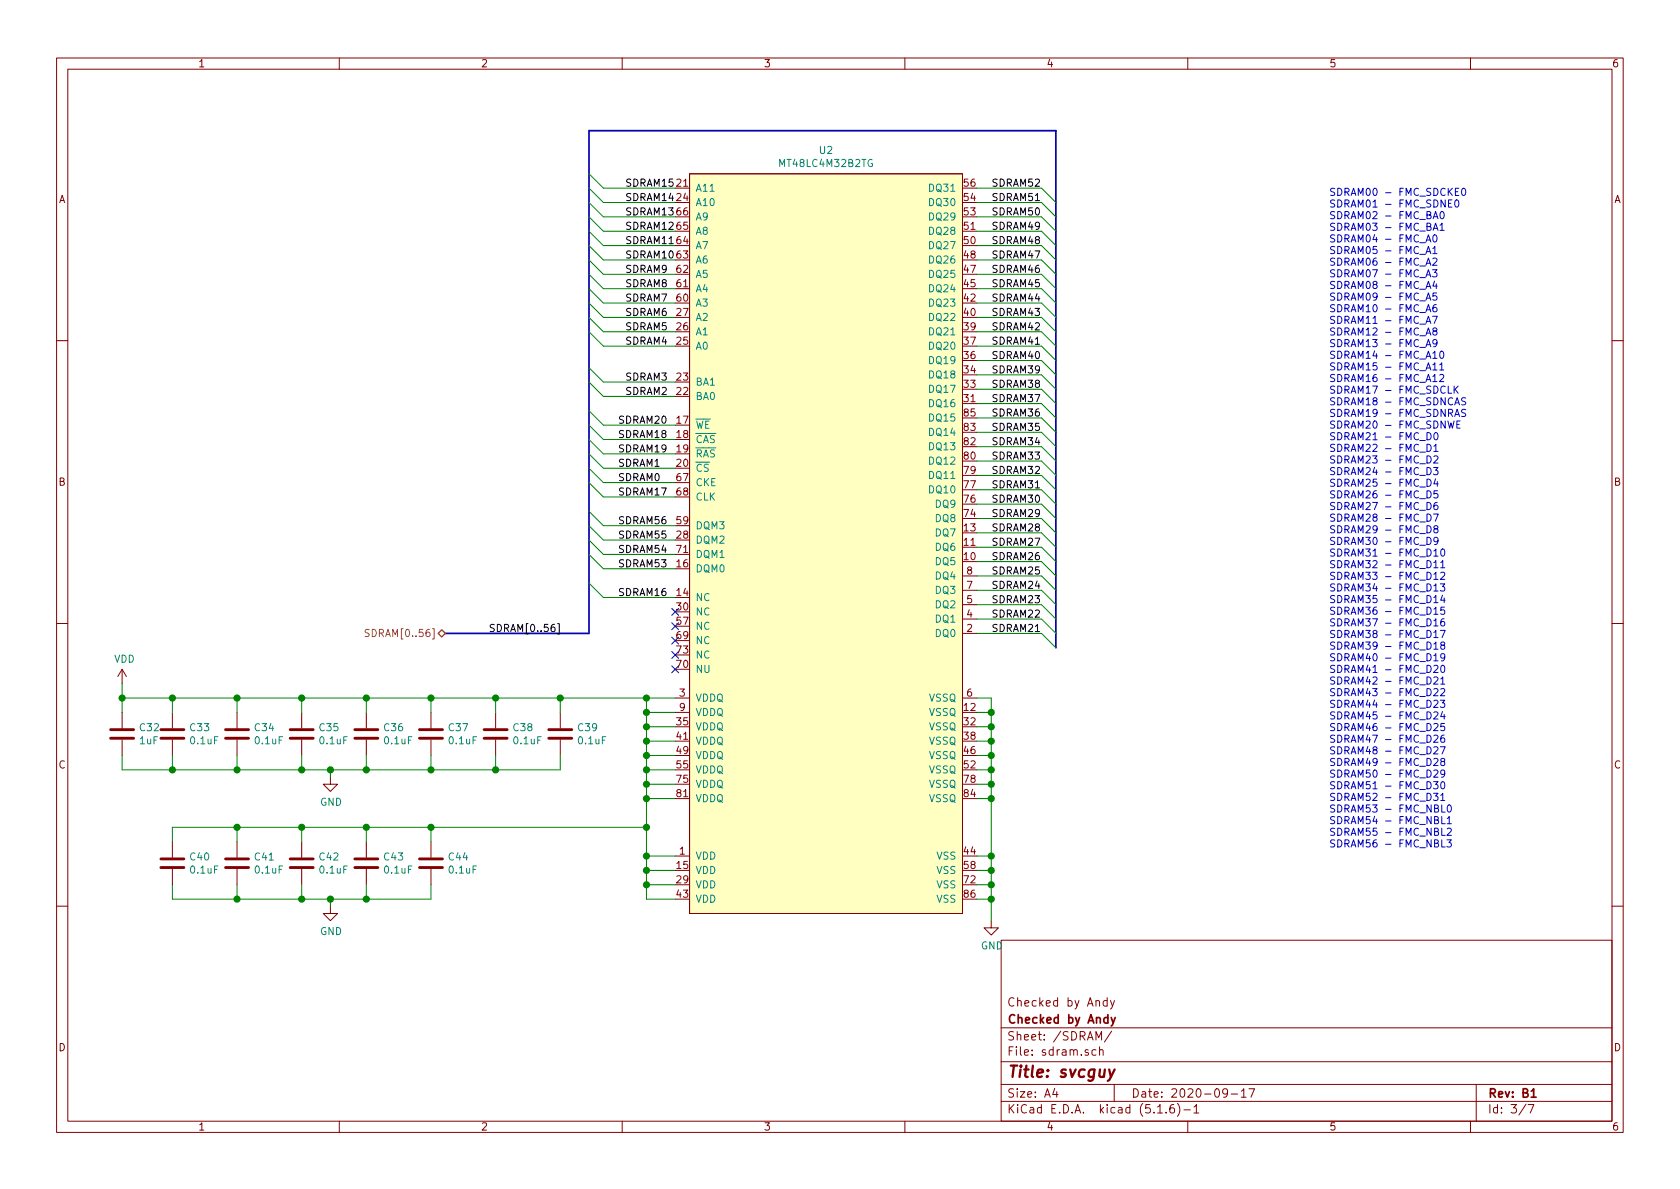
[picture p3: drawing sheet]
<svg xmlns="http://www.w3.org/2000/svg" width="297mm" height="210mm" viewBox="0 0 297 210" stroke-linecap="round" stroke-linejoin="round" font-family="sans-serif">
<g fill="none" stroke="#840000" stroke-width=".18">
<path d="M10 10.3h277v189.9h-277zM12 12.2h273v186.1h-273zM60 10.3v1.9M110 10.3v1.9M160 10.3v1.9M210 10.3v1.9M260 10.3v1.9M121.9 30.7h48.3v130.8h-48.3zM10 60.2h2M285 60.2h2M10 110.3h2M21.6 118.4l-.8 1.2"/>
<path d="M21.6 118.4v2.5M21.6 118.4l.8 1.2M170.2 112h2.5M170.2 109.5h2.5M170.2 106.9h2.5M170.2 104.4h2.5M170.2 101.8h2.5M285 110.3h2M21.6 126v2.8M21.6 130.8v2.8M30.5 126v2.8M30.5 130.8v2.8"/>
<path d="M41.9 126v2.8M41.9 130.8v2.8M53.3 126v2.8M53.3 130.8v2.8M58.4 137.4v1.3h1.3l-1.3 1.2-1.3-1.2h1.3M64.8 126v2.8M64.8 130.8v2.8M76.2 126v2.8M76.2 130.8v2.8M87.6 126v2.8M87.6 130.8v2.8M99.1 126v2.8"/>
<path d="M99.1 130.8v2.8M119.4 123.4h2.5M119.4 126h2.5M170.2 123.4h2.5M30.5 148.8v2.8M30.5 153.7v2.8M41.9 148.8v2.8M41.9 153.7v2.8M53.3 148.8v2.8M53.3 153.7v2.8M64.8 148.8v2.8M64.8 153.7v2.8"/>
<path d="M76.2 148.8v2.8M76.2 153.7v2.8M119.4 151.4h2.5M10 160.2h2M58.4 160.3v1.2h1.3l-1.3 1.3-1.3-1.3h1.3M175.3 162.8v1.3h1.2l-1.2 1.2-1.3-1.2h1.3M177 166.3h108v32h-108zM195.8 177l-.5-.1-.3 .3 .1 .6 .2 .1 .5-.1M195.8 176.4v1.5M196.3 176.9l.4 1M197.1 176.9l-.6 1.4-.2 .1M285 160.2h2"/>
<path d="M60 198.3v1.9M110 198.3v1.9M160 198.3v1.9M177 194.8h108M177 191.8h108M177 187.8h108M177 181.8h108M186.5 192.5l-.4 1h1M186.8 193v1M193.8 185.7l-.5-.1-.2 .3v.6l.2 .1 .5-.1M193.8 183.9v-1.5l.5 1.1 .5-1.1v1.5M194.4 185.7l.2-.1 .4 .1v.9"/>
<path d="M194.4 185.1v1.5M196.5 182.3l-1.2 2M197 191.8v3M204.7 196.8h.8M206.2 196.7v.1M207.5 195.3a.59 .59 0 0 0-.7 .7v.5l.2 .2 .4 .1 .2-.1 .1-.5-.2-.2-.4-.1-.3 .3M208.2 195.1a1.71 1.71 0 0 1 0 2.3M209.3 196.3h1.2M210 198.3v1.9M211.1 195.8l.4-.5v1.5M211.1 196.8h.9M217 193.2l-.1 .2a.48 .48 0 0 1-.6-.1v-.6a.48 .48 0 0 1 .6-.1l.1 .1a1.19 1.19 0 0 1-.2 1.2l-.5 .1"/>
<path d="M217.7 193.5h1.1M219.5 193l.4-.5v1.5M219.5 194h.8M220.8 192.5h1l-.6 1.5M260 198.3v1.9M261 191.8v6.5M269.8 195.2l-1.2 2M270.2 195.3h1l-.6 1.5"/>
</g>
<path d="M196.5 179.9l.3 1M197.2 179.9l-.5 1.4-.2 .1M270.7 193l.5-.5v1.5M270.7 194h.9" fill="none" stroke="#840000" stroke-width=".3"/>
<path d="M196.1 189.1l.3 1.3M197.1 189.1l-.9 1.8-.3 .2" fill="none" stroke="#840000" stroke-width=".41"/>
<path d="M121.9 30.7h48.3v130.8h-48.3z" fill="#ffffc2" stroke="#ffffc2" stroke-width=".18"/>
<g fill="none" stroke="#840000" stroke-width=".51">
<path d="M19.6 130.6h4M19.6 129h4M28.4 130.6h4.1M28.4 129h4.1M39.9 130.6h4M39.9 129h4M51.3 130.6h4.1M51.3 129h4.1M62.7 130.6h4.1M62.7 129h4.1M74.2 130.6h4M74.2 129h4"/>
<path d="M85.6 130.6h4.1M85.6 129h4.1M97 130.6h4.1M97 129h4.1M28.4 153.4h4.1M28.4 151.9h4.1M39.9 153.4h4M39.9 151.9h4M51.3 153.4h4.1M51.3 151.9h4.1M62.7 153.4h4.1M62.7 151.9h4.1"/>
<path d="M74.2 153.4h4M74.2 151.9h4"/>
</g>
<path d="M78.7 112h25.4v-88.9h82.6v91.4" fill="none" stroke="#000084" stroke-width=".3"/>
<g fill="none" stroke="#008400" stroke-width=".18">
<path d="M104.1 38.3l2.6 2.6h12.7M104.1 35.8l2.6 2.5h12.7M104.1 33.3l2.6 2.5h12.7M104.1 30.7l2.6 2.6h12.7M172.7 38.3h11.4l2.6 2.6M172.7 35.8h11.4l2.6 2.5M172.7 33.3h11.4l2.6 2.5M104.1 43.4l2.6 2.6h12.7M104.1 48.5l2.6 2.5h12.7M104.1 51l2.6 2.6h12.7M104.1 40.9l2.6 2.5h12.7M104.1 53.6l2.6 2.5h12.7"/>
<path d="M104.1 56.1l2.6 2.6h12.7M104.1 58.7l2.6 2.5h12.7M104.1 46l2.6 2.5h12.7M172.7 46h11.4l2.6 2.5M172.7 51h11.4l2.6 2.6M172.7 53.6h11.4l2.6 2.5M172.7 43.4h11.4l2.6 2.6M172.7 56.1h11.4l2.6 2.6M172.7 40.9h11.4l2.6 2.5M172.7 58.7h11.4l2.6 2.5M172.7 48.5h11.4l2.6 2.5M104.1 65l2.6 2.6h12.7"/>
<path d="M104.1 67.6l2.6 2.5h12.7M104.1 72.6l2.6 2.6h12.7M104.1 75.2l2.6 2.5h12.7M104.1 77.7l2.6 2.6h12.7M172.7 71.4h11.4l2.6 2.5M172.7 61.2h11.4l2.6 2.5M172.7 63.7h11.4l2.6 2.6M172.7 66.3h11.4l2.6 2.5M172.7 68.8h11.4l2.6 2.6M172.7 73.9h11.4l2.6 2.5M172.7 76.4h11.4l2.6 2.6M172.7 79h11.4l2.6 2.5"/>
<path d="M104.1 93l2.6 2.5h12.7M104.1 80.3l2.6 2.5h12.7M104.1 82.8l2.6 2.5h12.7M104.1 85.3l2.6 2.6h12.7M104.1 90.4l2.6 2.6h12.7M104.1 95.5l2.6 2.5h12.7M104.1 98l2.6 2.6h12.7M172.7 81.5h11.4l2.6 2.6M172.7 84.1h11.4l2.6 2.5M172.7 86.6h11.4l2.6 2.5M172.7 89.1h11.4l2.6 2.6M172.7 91.7h11.4l2.6 2.5"/>
<path d="M172.7 94.2h11.4l2.6 2.6M172.7 96.8h11.4l2.6 2.5M172.7 99.3h11.4l2.6 2.5M104.1 103.1l2.6 2.6h12.7M172.7 104.4h11.4l2.6 2.5M172.7 101.8h11.4l2.6 2.6M172.7 109.5h11.4l2.6 2.5M172.7 106.9h11.4l2.6 2.6M172.7 112h11.4l2.6 2.5M21.6 120.9v5.1M21.6 133.6v2.5h77.5v-2.5M21.6 123.4h97.8"/>
<path d="M30.5 123.4v2.6M30.5 133.6v2.5M41.9 123.4v2.6M41.9 133.6v2.5M53.3 123.4v2.6M53.3 133.6v2.5M58.4 136.1v1.3M64.8 123.4v2.6M64.8 133.6v2.5M76.2 123.4v2.6M76.2 133.6v2.5M87.6 123.4v2.6"/>
<path d="M87.6 133.6v2.5M99.1 123.4v2.6M114.3 136.1h5.1M114.3 126h5.1M114.3 123.4v35.6h5.1M114.3 138.7h5.1M114.3 133.6h5.1M114.3 131.1h5.1M114.3 128.5h5.1M172.7 136.1h2.6M172.7 123.4h2.6v39.4M172.7 126h2.6"/>
<path d="M172.7 138.7h2.6M172.7 133.6h2.6M172.7 131.1h2.6M172.7 128.5h2.6M30.5 156.5v2.5h45.7v-2.5M41.9 146.3v2.5M41.9 156.5v2.5M53.3 146.3v2.5M53.3 156.5v2.5M58.4 159v1.3M64.8 146.3v2.5M64.8 156.5v2.5"/>
<path d="M76.2 146.3v2.5M114.3 146.3h-83.8v2.5M114.3 141.2h5.1M114.3 156.5h5.1M114.3 153.9h5.1M114.3 151.4h5.1M172.7 141.2h2.6M172.7 159h2.6M172.7 156.5h2.6M172.7 153.9h2.6M172.7 151.4h2.6"/>
</g>
<path d="M65.3 111.4l-.5-.1-.2 .1-.1 .3 .2 .2 .5 .1 .1 .3-.3 .3-.5-.1" fill="none" stroke="#848400" stroke-width=".18"/>
<path d="M77.5 112l.6-.6 .6 .6-.6 .6z" fill="none" stroke="#848400" stroke-width=".25"/>
<path d="M98.6 110.3h.3v1.8h-.3" fill="none" stroke="#000" stroke-width=".18"/>
<g fill="none" stroke="#0000c2" stroke-width=".18">
<path d="M253.4 38.7l.4-1.3 .5 1.3M253.5 38.3h.6M254.6 39.8l.4-.3v1.2M254.7 37.5l.2-.1a.67 .67 0 0 1 .5 .6 .67 .67 0 0 1-.5 .7l-.2-.3-.1-.2zM256.1 36h.4M256.7 35.4h-.6v1.2h.6M257.3 35.5l.2-.1a.67 .67 0 0 1 .5 .6 .67 .67 0 0 1-.5 .6l-.3-.5zM257.3 33.9h.5M257.9 33.3h-.6v1.3h.6M258.5 33.4l.2-.1a.67 .67 0 0 1 .5 .6 .67 .67 0 0 1-.5 .7l-.2-.3-.1-.2zM252.1 42.8l.5-1.3 .4 1.3M252.1 44.9l.5-1.3 .4 1.3"/>
<path d="M252.1 46.9l.5-1.3 .4 1.3M252.1 49l.5-1.3 .4 1.3M252.1 51l.5-1.2 .4 1.2M252.1 53.1l.5-1.3 .4 1.3M252.1 55.1l.5-1.2 .4 1.2M252.1 57.2l.5-1.3 .4 1.3M252.1 59.3l.5-1.3 .4 1.3M252.2 42.4h.7M252.2 44.5h.7M252.2 46.6h.7M252.2 48.6h.7M252.2 50.7h.7"/>
<path d="M252.2 52.7h.7M252.2 54.8h.7M252.2 56.8h.7M252.2 58.9h.7M253.3 47.7h.8l-.5 .5 .4 .1 .1 .4-.3 .3-.5-.2M253.3 55.9h.8l-.5 1.3M253.3 43.9l.4-.3v1.3M253.3 45.8l.5-.2 .3 .4-.8 .9h.8M253.3 44.9h.8M253.4 40.7l.4-1.2 .5 1.2M253.5 41.7l.1-.2a.67 .67 0 0 1 .5 .7 .67 .67 0 0 1-.5 .6l-.2-.2-.1-.3zM253.5 40.4h.6"/>
<path d="M253.6 58.5l-.2-.1v-.3l.2-.1 .3 .1 .2 .1-.1 .2-.5 .2-.2 .2v.2l.3 .3 .3-.1 .2-.2v-.2l-.3-.3M253.6 49.7l-.3 .9h.8M253.9 53.9h-.3a.87 .87 0 0 0 0 1.2h.3l.2-.5-.3-.2h-.2l-.3 .2M253.9 50.2v.8M254 51.8h-.6l-.1 .6 .5-.1 .3 .2v.4l-.3 .2-.5-.1M254.6 40.7h.7M252.1 61.3l.5-1.3 .4 1.3M252.2 61h.7M252.3 76.5a.64 .64 0 0 1 .7 .6 .64 .64 0 0 1-.7 .7zM252.3 78.6a.64 .64 0 0 1 .7 .6 .64 .64 0 0 1-.7 .6zM253.3 62.5l.4-.4v1.3M253.3 64.5l.4-.3v1.2"/>
<path d="M253.3 66.6l.4-.4v1.3M253.3 63.4h.8M253.3 65.4h.8M253.3 67.5h.8M253.5 78.9l.4-.3v1.2M253.5 79.8h.8M253.6 76.6l.2-.1a.67 .67 0 0 1 .5 .6 .67 .67 0 0 1-.5 .7l-.2-.3-.1-.2zM254.1 60.6l-.3 .2h-.2l-.3-.2 .1-.4 .2-.2 .4 .2a.84 .84 0 0 1-.3 1.1h-.2M254.6 64.5l.3-.3v1.2M254.6 66.3l.4-.1 .3 .4-.1 .2-.7 .7h.8M254.6 65.4h.7M254.7 62.2l.1-.1a.67 .67 0 0 1 .5 .6 .67 .67 0 0 1-.5 .7l-.1-.2-.1-.3z"/>
<path d="M256 74.4l.3 1.3 .2-.9 .3 .9 .3-1.3M256.1 68.3v1.2h.6M257.1 68.3v1.2M257.2 71.6l.4-1.3 .5 1.3M257.2 73.7l.4-1.3 .5 1.3M257.3 68.8l.5 .7M257.3 71.2h.6M257.3 73.3h.6M257.6 75.1h.4M257.8 68.3l-.7 .7M258.2 74.4h-.6v1.3h.6M259.2 70.4l-.6-.1-.1 .2v.3l.5 .3 .2 .3-.3 .2-.5-.1"/>
<path d="M259.2 72.5l-.6-.1-.1 .1v.4l.5 .2 .2 .3-.3 .3-.5-.1M252.3 80.6a.64 .64 0 0 1 .7 .6 .64 .64 0 0 1-.7 .7zM252.3 82.7a.64 .64 0 0 1 .7 .6 .64 .64 0 0 1-.7 .6zM252.3 84.7a.64 .64 0 0 1 .7 .7 .64 .64 0 0 1-.7 .6zM252.3 86.8a.64 .64 0 0 1 .7 .6 .64 .64 0 0 1-.7 .7zM252.3 88.8a.64 .64 0 0 1 .7 .7 .64 .64 0 0 1-.7 .6zM252.3 90.9a.64 .64 0 0 1 .7 .6 .64 .64 0 0 1-.7 .7zM252.3 93a.64 .64 0 0 1 .7 .6 .64 .64 0 0 1-.7 .6zM252.3 95a.64 .64 0 0 1 .7 .7 .64 .64 0 0 1-.7 .6zM253.5 82.7h.8l-.5 .5 .4 .1 .1 .4-.3 .2-.5-.1M253.5 90.9h.8l-.5 1.3M253.5 80.7l.5-.1 .3 .4-.8 .9h.8"/>
<path d="M253.5 97.4l.4-.3v1.2M253.5 99.5l.4-.4v1.3M253.5 98.3h.8M253.8 93.5l-.2-.1v-.3l.4-.1 .3 .2-.1 .2-.6 .2-.1 .1 .1 .4 .2 .1h.3l.2-.2v-.3l-.3-.2M253.8 84.7l-.3 .9h.8M254.1 88.8l-.4 .2-.2 .4 .1 .6 .2 .1h.3l.2-.2-.2-.5-.3-.1-.3 .3M254.1 85.2v.8M254.2 86.8h-.6l-.1 .6 .5-.1 .3 .2v.3l-.3 .3-.5-.2M254.3 95.6l-.3 .2h-.4l-.1-.2 .1-.5 .4-.1 .2 .1a.84 .84 0 0 1-.3 1.2h-.3M254.7 99.5l.4-.4v1.3M254.8 97.2l.2-.1a.69 .69 0 0 1 .5 .6 .69 .69 0 0 1-.5 .6l-.2-.1-.1-.3zM253.5 101.5l.4-.3v1.3"/>
<path d="M253.5 103.6l.4-.4v1.3M253.5 105.7l.4-.4v1.3M253.5 107.7l.4-.3v1.2M253.5 109.8l.4-.4v1.3M253.5 111.8l.4-.3v1.2M253.5 113.9l.4-.4v1.3M253.5 115.9l.4-.3v1.3M253.5 117.8l.5-.2 .3 .4-.8 .9h.8M253.5 119.8l.5-.1 .3 .4-.8 .9h.8M253.5 100.4h.8M253.5 102.5h.8M253.5 104.5h.8"/>
<path d="M253.5 106.6h.8M253.5 108.6h.8M253.5 110.7h.8M253.5 112.7h.8M253.5 114.8h.8M253.5 116.9h.8M254.7 103.2h.7l-.4 .5 .4 .2-.1 .6h-.5l-.1-.1M254.7 111.5h.8l-.5 1.2M254.7 101.3l.5-.1 .2 .3v.2l-.7 .8h.7M254.7 100.4h.7M254.8 117.8l.2-.2a.69 .69 0 0 1 .5 .7 .69 .69 0 0 1-.5 .6l-.2-.1-.1-.4zM255 114.1l-.2-.1v-.3l.2-.2 .3 .1 .1 .4-.6 .1-.1 .2v.3l.3 .2h.3l.1-.2v-.4l-.2-.1"/>
<path d="M255 105.3l-.3 .8h.8M255.3 109.4l-.3 .1a.87 .87 0 0 0 0 1.2l.4-.1v-.6l-.4-.1-.3 .3M255.3 105.7v.9M255.4 107.4h-.6l-.1 .6 .2-.2 .4 .1 .1 .6-.2 .1-.5-.1M255.4 116.1l-.2 .3-.4-.1-.1-.2 .1-.4 .2-.1h.2l.2 .2a.97 .97 0 0 1-.2 1l-.4 .1M253.5 138.2h.8l-.5 .5 .4 .1 .1 .5-.3 .2-.5-.1M253.5 121.9l.5-.1 .3 .3-.8 .9h.8M253.5 123.9l.5-.1 .3 .4-.8 .9h.8M253.5 126l.5-.1 .3 .3-.8 .9h.8M253.5 128.1l.5-.2 .3 .4-.8 .9h.8M253.5 130.1l.5-.1 .3 .3-.8 1h.8M253.5 132.2l.5-.2 .3 .4-.8 .9h.8"/>
<path d="M253.5 134.2l.5-.1 .3 .4-.8 .9h.8M253.5 136.3l.5-.1 .3 .3-.8 .9h.8M254.7 123.8h.7l-.4 .5 .4 .1-.1 .6-.5 .1-.1-.1M254.7 132h.8l-.5 1.3M254.7 120.1l.4-.4v1.3M254.7 121.9l.5-.1 .2 .3v.2l-.7 .7h.7M254.7 121h.7M254.8 138.3l.2-.1a.69 .69 0 0 1 .5 .7 .69 .69 0 0 1-.5 .6l-.2-.1-.1-.4zM255 134.7l-.2-.2v-.3l.2-.1 .3 .1 .1 .3-.6 .2-.1 .2v.2l.3 .3 .3-.1 .1-.2v-.3l-.2-.1M255 125.8l-.3 .9h.8M255.3 130l-.3 .1a.87 .87 0 0 0 0 1.2l.4-.2v-.5l-.4-.1-.3 .2M255.3 126.3v.8"/>
<path d="M255.4 127.9h-.6l-.1 .6 .2-.1 .4 .1 .1 .6-.2 .1-.5-.1M255.4 136.7l-.2 .3-.4-.1-.1-.2 .1-.4 .2-.1h.2l.2 .2a.97 .97 0 0 1-.2 1h-.4M253.5 140.3h.8l-.5 .5 .4 .1 .1 .4-.3 .2-.5-.1M254.7 140.6l.4-.3v1.2M254.7 141.5h.7M254.9 142.3v1.3h.6M254.9 144.4v1.3h.6M254.9 146.5v1.2h.6M254.9 148.5v1.3h.6M255.8 148.5h.8l-.4 .5 .3 .1 .1 .4-.2 .3-.6-.1M255.9 144.7l.3-.3v1.3M255.9 146.6l.5-.1 .2 .3-.8 .9h.8"/>
<path d="M255.9 145.7h.7M256 142.5l.2-.2a.67 .67 0 0 1 .4 .7 .67 .67 0 0 1-.4 .6l-.3-.2v-.3z"/>
</g>
<g fill="#008400" stroke="#008400" stroke-width=".25">
<circle cx="87.6" cy="136.1" r=".51"/>
<circle cx="99.1" cy="123.4" r=".51"/>
<circle cx="175.3" cy="126" r=".51"/>
<circle cx="114.3" cy="131.1" r=".51"/>
<circle cx="76.2" cy="136.1" r=".51"/>
<circle cx="30.5" cy="123.4" r=".51"/>
<circle cx="41.9" cy="123.4" r=".51"/>
<circle cx="53.3" cy="123.4" r=".51"/>
<circle cx="64.8" cy="123.4" r=".51"/>
<circle cx="76.2" cy="123.4" r=".51"/>
<circle cx="87.6" cy="123.4" r=".51"/>
<circle cx="58.4" cy="136.1" r=".51"/>
<circle cx="21.6" cy="123.4" r=".51"/>
<circle cx="114.3" cy="128.5" r=".51"/>
<circle cx="175.3" cy="156.5" r=".51"/>
<circle cx="114.3" cy="133.6" r=".51"/>
<circle cx="114.3" cy="136.1" r=".51"/>
<circle cx="114.3" cy="138.7" r=".51"/>
<circle cx="114.3" cy="141.2" r=".51"/>
<circle cx="114.3" cy="146.3" r=".51"/>
<circle cx="114.3" cy="151.4" r=".51"/>
<circle cx="114.3" cy="153.9" r=".51"/>
<circle cx="114.3" cy="156.5" r=".51"/>
<circle cx="114.3" cy="126" r=".51"/>
<circle cx="114.3" cy="123.4" r=".51"/>
<circle cx="53.3" cy="136.1" r=".51"/>
<circle cx="175.3" cy="159" r=".51"/>
<circle cx="175.3" cy="153.9" r=".51"/>
<circle cx="175.3" cy="151.4" r=".51"/>
<circle cx="175.3" cy="141.2" r=".51"/>
<circle cx="175.3" cy="138.7" r=".51"/>
<circle cx="175.3" cy="136.1" r=".51"/>
<circle cx="175.3" cy="133.6" r=".51"/>
<circle cx="175.3" cy="131.1" r=".51"/>
<circle cx="175.3" cy="128.5" r=".51"/>
<circle cx="41.9" cy="159" r=".51"/>
<circle cx="53.3" cy="159" r=".51"/>
<circle cx="64.8" cy="159" r=".51"/>
<circle cx="41.9" cy="146.3" r=".51"/>
<circle cx="53.3" cy="146.3" r=".51"/>
<circle cx="64.8" cy="146.3" r=".51"/>
<circle cx="76.2" cy="146.3" r=".51"/>
<circle cx="58.4" cy="159" r=".51"/>
<circle cx="30.5" cy="136.1" r=".51"/>
<circle cx="41.9" cy="136.1" r=".51"/>
<circle cx="64.8" cy="136.1" r=".51"/>
</g>
<path d="M118.8 117.7l1.2 1.3M118.8 115.2l1.2 1.2M118.8 112.7l1.2 1.2M118.8 110.1l1.2 1.2M118.8 107.6l1.2 1.2M120 117.7l-1.2 1.3M120 115.2l-1.2 1.2M120 112.7l-1.2 1.2M120 110.1l-1.2 1.2M120 107.6l-1.2 1.2" fill="none" stroke="#000084" stroke-width=".18"/>
<text font-size="2.8" fill="#840000" x="178" y="190.5">Title: svcguy</text>
<g font-size="2.1" fill="#840000">
<text x="178" y="178">Checked by Andy</text>
<text x="178" y="184">Sheet: /SDRAM/</text>
<text x="178" y="181">Checked by Andy</text>
<text x="178" y="186.7">File: sdram.sch</text>
<text x="178" y="196.9">KiCad E.D.A. kicad (5.1.6)-1</text>
<text x="178" y="194.1">Size: A4</text>
<text x="200" y="194.1">Date: 2020-09-17</text>
<text x="263" y="194.1">Rev: B1</text>
<text x="263" y="196.9">Id: 3/7</text>
</g>
<g font-size="1.8" fill="#840000">
<text x="35" y="11.9">1</text>
<text x="85" y="11.9">2</text>
<text x="135" y="11.9">3</text>
<text x="185" y="11.9">4</text>
<text x="235" y="11.9">5</text>
<text x="285" y="11.9">6</text>
<text x="10.4" y="35.9">A</text>
<text x="119.7" y="33">21</text>
<text x="119.7" y="35.6">24</text>
<text x="170.5" y="35.6">54</text>
<text x="170.5" y="33">56</text>
<text x="285.4" y="35.9">A</text>
<text x="119.7" y="40.6">65</text>
<text x="119.7" y="38.1">66</text>
<text x="170.5" y="40.6">51</text>
<text x="170.5" y="38.1">53</text>
<text x="119.7" y="45.7">63</text>
<text x="119.7" y="43.2">64</text>
<text x="170.5" y="45.7">48</text>
<text x="170.5" y="43.2">50</text>
<text x="119.7" y="53.3">60</text>
<text x="119.7" y="50.8">61</text>
<text x="119.7" y="48.3">62</text>
<text x="170.5" y="53.3">42</text>
<text x="170.5" y="50.8">45</text>
<text x="170.5" y="48.3">47</text>
<text x="119.7" y="58.4">26</text>
<text x="119.7" y="55.9">27</text>
<text x="170.5" y="58.4">39</text>
<text x="170.5" y="55.9">40</text>
<text x="119.7" y="61">25</text>
<text x="170.5" y="63.5">36</text>
<text x="170.5" y="61">37</text>
<text x="119.7" y="69.8">22</text>
<text x="119.7" y="67.3">23</text>
<text x="170.5" y="71.1">31</text>
<text x="170.5" y="68.6">33</text>
<text x="170.5" y="66">34</text>
<text x="119.7" y="74.9">17</text>
<text x="119.7" y="77.5">18</text>
<text x="170.5" y="76.2">83</text>
<text x="170.5" y="73.7">85</text>
<text x="119.7" y="80">19</text>
<text x="119.7" y="82.5">20</text>
<text x="170.5" y="83.8">79</text>
<text x="170.5" y="81.3">80</text>
<text x="170.5" y="78.7">82</text>
<text x="10.4" y="85.9">B</text>
<text x="119.7" y="85.1">67</text>
<text x="119.7" y="87.6">68</text>
<text x="170.5" y="88.9">76</text>
<text x="170.5" y="86.4">77</text>
<text x="285.4" y="85.9">B</text>
<text x="119.7" y="95.2">28</text>
<text x="119.7" y="92.7">59</text>
<text x="170.5" y="94">13</text>
<text x="170.5" y="91.4">74</text>
<text x="119.7" y="100.3">16</text>
<text x="119.7" y="97.8">71</text>
<text x="170.5" y="99.1">10</text>
<text x="170.5" y="96.5">11</text>
<text x="171" y="101.6">8</text>
<text x="119.7" y="105.4">14</text>
<text x="119.7" y="107.9">30</text>
<text x="171" y="106.7">5</text>
<text x="171" y="104.1">7</text>
<text x="119.7" y="110.5">57</text>
<text x="119.7" y="113">69</text>
<text x="171" y="111.8">2</text>
<text x="171" y="109.2">4</text>
<text x="119.7" y="118.1">70</text>
<text x="119.7" y="115.6">73</text>
<text x="120.2" y="123.2">3</text>
<text x="120.2" y="125.7">9</text>
<text x="170.5" y="125.7">12</text>
<text x="171" y="123.2">6</text>
<text x="119.7" y="128.3">35</text>
<text x="119.7" y="130.8">41</text>
<text x="170.5" y="128.3">32</text>
<text x="170.5" y="130.8">38</text>
<text x="10.4" y="135.9">C</text>
<text x="119.7" y="133.3">49</text>
<text x="119.7" y="135.9">55</text>
<text x="170.5" y="133.3">46</text>
<text x="170.5" y="135.9">52</text>
<text x="285.4" y="135.9">C</text>
<text x="119.7" y="138.4">75</text>
<text x="119.7" y="141">81</text>
<text x="170.5" y="138.4">78</text>
<text x="170.5" y="141">84</text>
<text x="119.7" y="153.7">15</text>
<text x="120.2" y="151.1">1</text>
<text x="170.5" y="151.1">44</text>
<text x="170.5" y="153.7">58</text>
<text x="119.7" y="156.2">29</text>
<text x="119.7" y="158.7">43</text>
<text x="170.5" y="156.2">72</text>
<text x="170.5" y="158.7">86</text>
<text x="10.4" y="185.9">D</text>
<text x="285.4" y="185.9">D</text>
<text x="35" y="199.9">1</text>
<text x="85" y="199.9">2</text>
<text x="135" y="199.9">3</text>
<text x="185" y="199.9">4</text>
<text x="235" y="199.9">5</text>
<text x="285" y="199.9">6</text>
</g>
<g font-size="1.8" fill="#008484">
<text x="138" y="29.5">MT48LC4M32B2TG</text>
<text x="144.9" y="27.2">U2</text>
<text x="122.9" y="33.9">A11</text>
<text x="164.5" y="33.9">DQ31</text>
<text x="122.9" y="36.4">A10</text>
<text x="122.9" y="41.5">A8</text>
<text x="122.9" y="39">A9</text>
<text x="164.5" y="41.5">DQ28</text>
<text x="164.5" y="39">DQ29</text>
<text x="164.5" y="36.4">DQ30</text>
<text x="122.9" y="46.6">A6</text>
<text x="122.9" y="44.1">A7</text>
<text x="164.5" y="46.6">DQ26</text>
<text x="164.5" y="44.1">DQ27</text>
<text x="122.9" y="51.7">A4</text>
<text x="122.9" y="49.1">A5</text>
<text x="164.5" y="51.7">DQ24</text>
<text x="164.5" y="49.1">DQ25</text>
<text x="122.9" y="59.3">A1</text>
<text x="122.9" y="56.8">A2</text>
<text x="122.9" y="54.2">A3</text>
<text x="164.5" y="59.3">DQ21</text>
<text x="164.5" y="56.8">DQ22</text>
<text x="164.5" y="54.2">DQ23</text>
<text x="122.9" y="61.8">A0</text>
<text x="164.5" y="64.4">DQ19</text>
<text x="164.5" y="61.8">DQ20</text>
<text x="122.9" y="70.7">BA0</text>
<text x="122.9" y="68.2">BA1</text>
<text x="164.5" y="69.5">DQ17</text>
<text x="164.5" y="66.9">DQ18</text>
<text x="122.9" y="75.8">WE</text>
<text x="164.5" y="72">DQ16</text>
<text x="164.5" y="77.1">DQ14</text>
<text x="164.5" y="74.5">DQ15</text>
<text x="122.9" y="78.4">CAS</text>
<text x="122.9" y="80.9">RAS</text>
<text x="122.9" y="83.4">CS</text>
<text x="164.5" y="82.2">DQ12</text>
<text x="164.5" y="79.6">DQ13</text>
<text x="122.9" y="86">CKE</text>
<text x="122.9" y="88.5">CLK</text>
<text x="164.5" y="87.2">DQ10</text>
<text x="164.5" y="84.7">DQ11</text>
<text x="165.5" y="89.8">DQ9</text>
<text x="122.9" y="93.6">DQM3</text>
<text x="165.5" y="94.9">DQ7</text>
<text x="165.5" y="92.3">DQ8</text>
<text x="122.9" y="101.2">DQM0</text>
<text x="122.9" y="96.1">DQM2</text>
<text x="122.9" y="98.7">DQM1</text>
<text x="165.5" y="99.9">DQ5</text>
<text x="165.5" y="97.4">DQ6</text>
<text x="122.9" y="106.3">NC</text>
<text x="165.5" y="107.6">DQ2</text>
<text x="165.5" y="105">DQ3</text>
<text x="165.5" y="102.5">DQ4</text>
<text x="122.9" y="108.8">NC</text>
<text x="122.9" y="111.4">NC</text>
<text x="122.9" y="113.9">NC</text>
<text x="165.5" y="112.6">DQ0</text>
<text x="165.5" y="110.1">DQ1</text>
<text x="20.2" y="117.2">VDD</text>
<text x="122.9" y="119">NU</text>
<text x="122.9" y="116.5">NC</text>
<text x="122.9" y="124.1">VDDQ</text>
<text x="164.2" y="124.1">VSSQ</text>
<text x="24.7" y="131.6">1uF</text>
<text x="24.8" y="129.3">C32</text>
<text x="33.7" y="129.3">C33</text>
<text x="33.8" y="131.6">0.1uF</text>
<text x="45.1" y="129.3">C34</text>
<text x="45.2" y="131.6">0.1uF</text>
<text x="56.5" y="129.3">C35</text>
<text x="56.6" y="131.6">0.1uF</text>
<text x="68" y="129.3">C36</text>
<text x="68.1" y="131.6">0.1uF</text>
<text x="79.4" y="129.3">C37</text>
<text x="79.5" y="131.6">0.1uF</text>
<text x="90.8" y="129.3">C38</text>
<text x="90.9" y="131.6">0.1uF</text>
<text x="102.3" y="129.3">C39</text>
<text x="102.4" y="131.6">0.1uF</text>
<text x="122.9" y="129.2">VDDQ</text>
<text x="122.9" y="131.7">VDDQ</text>
<text x="122.9" y="126.6">VDDQ</text>
<text x="164.2" y="126.6">VSSQ</text>
<text x="164.2" y="129.2">VSSQ</text>
<text x="164.2" y="131.7">VSSQ</text>
<text x="122.9" y="134.2">VDDQ</text>
<text x="122.9" y="136.8">VDDQ</text>
<text x="164.2" y="134.2">VSSQ</text>
<text x="164.2" y="136.8">VSSQ</text>
<text x="56.6" y="142.5">GND</text>
<text x="122.9" y="139.3">VDDQ</text>
<text x="122.9" y="141.9">VDDQ</text>
<text x="164.2" y="139.3">VSSQ</text>
<text x="164.2" y="141.9">VSSQ</text>
<text x="33.7" y="152.2">C40</text>
<text x="33.8" y="154.5">0.1uF</text>
<text x="45.1" y="152.2">C41</text>
<text x="45.2" y="154.5">0.1uF</text>
<text x="56.5" y="152.2">C42</text>
<text x="56.6" y="154.5">0.1uF</text>
<text x="68" y="152.2">C43</text>
<text x="68.1" y="154.5">0.1uF</text>
<text x="79.4" y="152.2">C44</text>
<text x="79.5" y="154.5">0.1uF</text>
<text x="122.9" y="152">VDD</text>
<text x="122.9" y="154.6">VDD</text>
<text x="165.6" y="152">VSS</text>
<text x="165.6" y="154.6">VSS</text>
<text x="122.9" y="157.1">VDD</text>
<text x="122.9" y="159.6">VDD</text>
<text x="165.6" y="157.1">VSS</text>
<text x="165.6" y="159.6">VSS</text>
<text x="56.6" y="165.3">GND</text>
<text x="173.4" y="167.9">GND</text>
</g>
<g font-size="1.8">
<text x="110.5" y="35.6">SDRAM14</text>
<text x="110.5" y="33">SDRAM15</text>
<text x="175.3" y="35.6">SDRAM51</text>
<text x="175.3" y="33">SDRAM52</text>
<text x="110.5" y="40.6">SDRAM12</text>
<text x="110.5" y="38.1">SDRAM13</text>
<text x="175.3" y="40.6">SDRAM49</text>
<text x="175.3" y="38.1">SDRAM50</text>
<text x="110.5" y="45.7">SDRAM10</text>
<text x="110.5" y="43.2">SDRAM11</text>
<text x="175.3" y="45.7">SDRAM47</text>
<text x="175.3" y="43.2">SDRAM48</text>
<text x="110.5" y="53.3">SDRAM7</text>
<text x="110.5" y="50.8">SDRAM8</text>
<text x="110.5" y="48.3">SDRAM9</text>
<text x="175.3" y="53.3">SDRAM44</text>
<text x="175.3" y="50.8">SDRAM45</text>
<text x="175.3" y="48.3">SDRAM46</text>
<text x="110.5" y="58.4">SDRAM5</text>
<text x="110.5" y="55.9">SDRAM6</text>
<text x="175.3" y="55.9">SDRAM43</text>
<text x="175.3" y="58.4">SDRAM42</text>
<text x="110.5" y="61">SDRAM4</text>
<text x="175.3" y="61">SDRAM41</text>
<text x="175.3" y="63.5">SDRAM40</text>
<text x="110.5" y="67.3">SDRAM3</text>
<text x="110.5" y="69.8">SDRAM2</text>
<text x="175.3" y="66">SDRAM39</text>
<text x="175.3" y="68.6">SDRAM38</text>
<text x="175.3" y="71.1">SDRAM37</text>
<text x="109.2" y="77.5">SDRAM18</text>
<text x="109.2" y="74.9">SDRAM20</text>
<text x="175.3" y="73.7">SDRAM36</text>
<text x="175.3" y="76.2">SDRAM35</text>
<text x="109.2" y="80">SDRAM19</text>
<text x="109.2" y="82.5">SDRAM1</text>
<text x="175.3" y="83.8">SDRAM32</text>
<text x="175.3" y="78.7">SDRAM34</text>
<text x="175.3" y="81.3">SDRAM33</text>
<text x="109.2" y="87.6">SDRAM17</text>
<text x="109.2" y="85.1">SDRAM0</text>
<text x="175.3" y="88.9">SDRAM30</text>
<text x="175.3" y="86.4">SDRAM31</text>
<text x="109.2" y="92.7">SDRAM56</text>
<text x="109.2" y="95.2">SDRAM55</text>
<text x="175.3" y="94">SDRAM28</text>
<text x="175.3" y="91.4">SDRAM29</text>
<text x="109.2" y="97.8">SDRAM54</text>
<text x="109.2" y="100.3">SDRAM53</text>
<text x="175.3" y="101.6">SDRAM25</text>
<text x="175.3" y="99.1">SDRAM26</text>
<text x="175.3" y="96.5">SDRAM27</text>
<text x="109.2" y="105.4">SDRAM16</text>
<text x="175.3" y="106.7">SDRAM23</text>
<text x="175.3" y="104.1">SDRAM24</text>
<text x="86.4" y="111.8">SDRAM[0..56]</text>
<text x="175.3" y="111.8">SDRAM21</text>
<text x="175.3" y="109.2">SDRAM22</text>
</g>
<g font-size="1.8" fill="#0000c2">
<text x="234.9" y="34.6">SDRAM00 - FMC_SDCKE0</text>
<text x="234.9" y="36.7">SDRAM01 - FMC_SDNE0</text>
<text x="234.9" y="38.8">SDRAM02 - FMC_BA0</text>
<text x="234.9" y="40.8">SDRAM03 - FMC_BA1</text>
<text x="234.9" y="42.9">SDRAM04 - FMC_A0</text>
<text x="234.9" y="44.9">SDRAM05 - FMC_A1</text>
<text x="234.9" y="47">SDRAM06 - FMC_A2</text>
<text x="234.9" y="49">SDRAM07 - FMC_A3</text>
<text x="234.9" y="51.1">SDRAM08 - FMC_A4</text>
<text x="234.9" y="53.2">SDRAM09 - FMC_A5</text>
<text x="234.9" y="55.2">SDRAM10 - FMC_A6</text>
<text x="234.9" y="57.3">SDRAM11 - FMC_A7</text>
<text x="234.9" y="59.3">SDRAM12 - FMC_A8</text>
<text x="234.9" y="61.4">SDRAM13 - FMC_A9</text>
<text x="234.9" y="63.4">SDRAM14 - FMC_A10</text>
<text x="234.9" y="65.5">SDRAM15 - FMC_A11</text>
<text x="234.9" y="67.6">SDRAM16 - FMC_A12</text>
<text x="234.9" y="69.6">SDRAM17 - FMC_SDCLK</text>
<text x="234.9" y="71.7">SDRAM18 - FMC_SDNCAS</text>
<text x="234.9" y="73.7">SDRAM19 - FMC_SDNRAS</text>
<text x="234.9" y="75.8">SDRAM20 - FMC_SDNWE</text>
<text x="234.9" y="77.8">SDRAM21 - FMC_D0</text>
<text x="234.9" y="79.9">SDRAM22 - FMC_D1</text>
<text x="234.9" y="82">SDRAM23 - FMC_D2</text>
<text x="234.9" y="84">SDRAM24 - FMC_D3</text>
<text x="234.9" y="86.1">SDRAM25 - FMC_D4</text>
<text x="234.9" y="88.1">SDRAM26 - FMC_D5</text>
<text x="234.9" y="90.2">SDRAM27 - FMC_D6</text>
<text x="234.9" y="92.2">SDRAM28 - FMC_D7</text>
<text x="234.9" y="94.3">SDRAM29 - FMC_D8</text>
<text x="234.9" y="96.4">SDRAM30 - FMC_D9</text>
<text x="234.9" y="98.4">SDRAM31 - FMC_D10</text>
<text x="234.9" y="100.5">SDRAM32 - FMC_D11</text>
<text x="234.9" y="102.5">SDRAM33 - FMC_D12</text>
<text x="234.9" y="104.6">SDRAM34 - FMC_D13</text>
<text x="234.9" y="106.6">SDRAM35 - FMC_D14</text>
<text x="234.9" y="108.7">SDRAM36 - FMC_D15</text>
<text x="234.9" y="110.8">SDRAM37 - FMC_D16</text>
<text x="234.9" y="112.8">SDRAM38 - FMC_D17</text>
<text x="234.9" y="114.9">SDRAM39 - FMC_D18</text>
<text x="234.9" y="116.9">SDRAM40 - FMC_D19</text>
<text x="234.9" y="119">SDRAM41 - FMC_D20</text>
<text x="234.9" y="121.1">SDRAM42 - FMC_D21</text>
<text x="234.9" y="123.1">SDRAM43 - FMC_D22</text>
<text x="234.9" y="125.2">SDRAM44 - FMC_D23</text>
<text x="234.9" y="127.2">SDRAM45 - FMC_D24</text>
<text x="234.9" y="129.3">SDRAM46 - FMC_D25</text>
<text x="234.9" y="131.3">SDRAM47 - FMC_D26</text>
<text x="234.9" y="133.4">SDRAM48 - FMC_D27</text>
<text x="234.9" y="135.5">SDRAM49 - FMC_D28</text>
<text x="234.9" y="137.5">SDRAM50 - FMC_D29</text>
<text x="234.9" y="139.6">SDRAM51 - FMC_D30</text>
<text x="234.9" y="141.6">SDRAM52 - FMC_D31</text>
<text x="234.9" y="143.7">SDRAM53 - FMC_NBL0</text>
<text x="234.9" y="145.7">SDRAM54 - FMC_NBL1</text>
<text x="234.9" y="147.8">SDRAM55 - FMC_NBL2</text>
<text x="234.9" y="149.9">SDRAM56 - FMC_NBL3</text>
</g>
<text font-size="1.8" fill="#848400" x="65.6" y="112.6">SDRAM[0..56]</text>
</svg>
